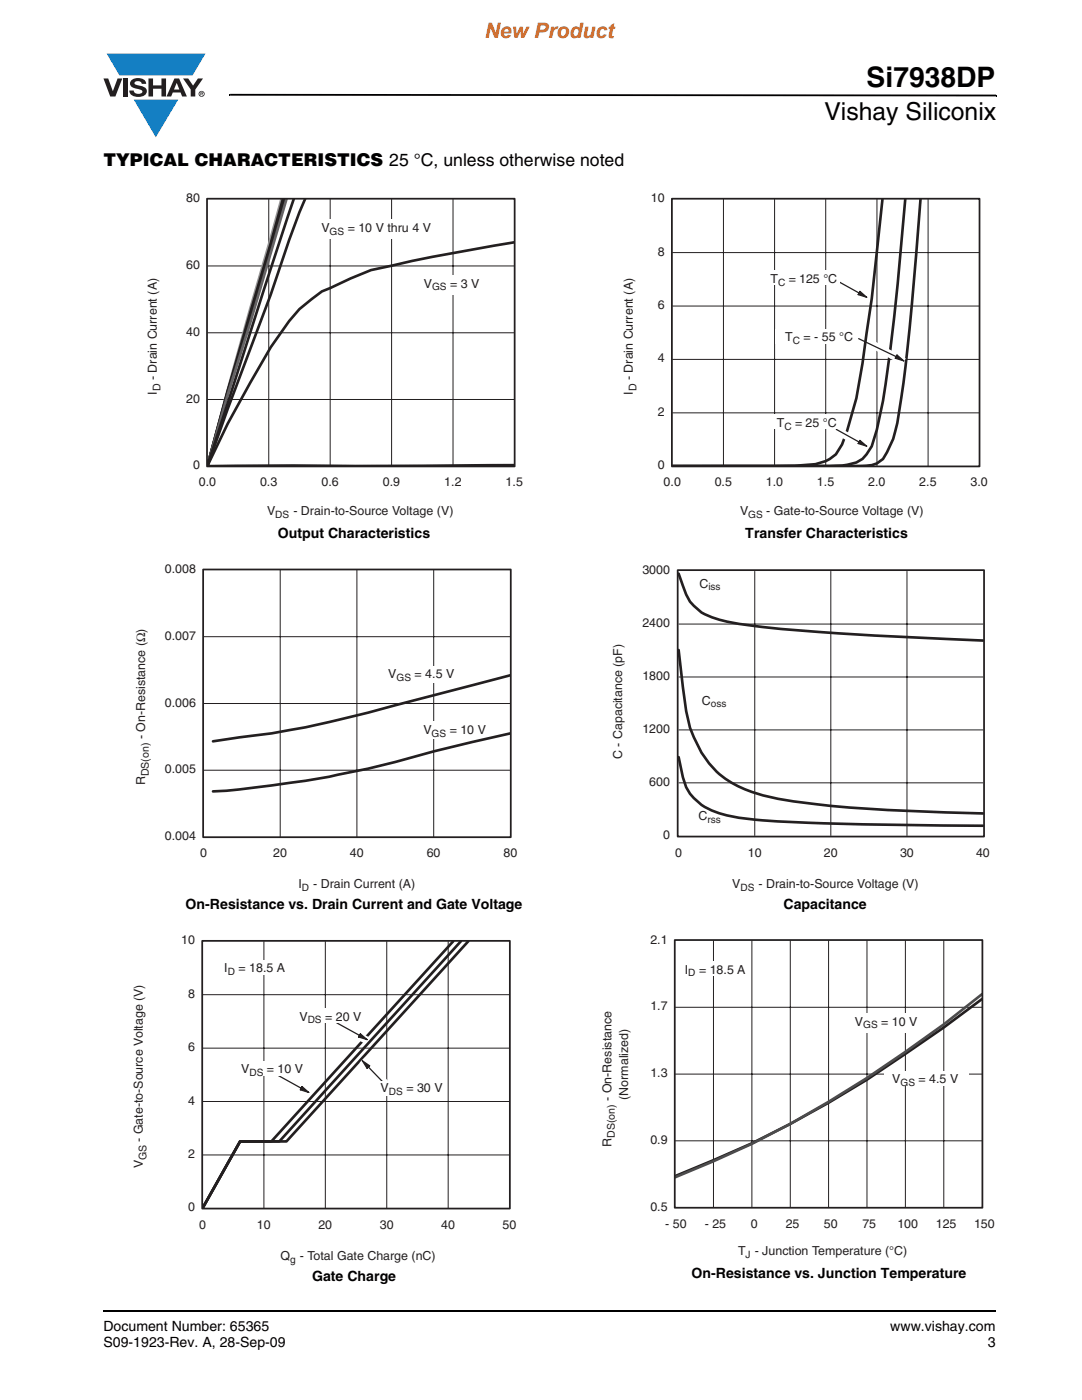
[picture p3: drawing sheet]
<svg xmlns="http://www.w3.org/2000/svg" width="216mm" height="279mm" viewBox="0 0 216 279" stroke-linecap="round" stroke-linejoin="round" font-family="sans-serif">
<path d="M20.5 261.5h.1v.4h-.1z" fill="#000"/>
<path d="M20.6 261.7h178.2" fill="none" stroke="#000" stroke-width=".36"/>
<path d="M20.6 10.7h20.4v16.7h-20.4z" fill="#fff"/>
<g fill="#147fc3">
<path d="M21.3 10.7h19.7l-2.6 4.4h-3.8h-10.8z"/>
<path d="M26.7 19.9h8.9l-4.5 7.5z"/>
</g>
<g fill="#231f20">
<path d="M20.6 15.7h1l.9 2.5 1-2.5h.9l-1.4 3.6h-1z"/>
<path d="M24.6 15.7h.9v3.6h-.9z"/>
<path d="M26.3 16a2.1 2.1 0 0 1 2.8 .3l.1 .4h-.9a.79 .79 0 0 0-.7-.5 .79 .79 0 0 0-.8 .4l.3 .3 1 .2a1.08 1.08 0 0 1 1.2 1.1 1.08 1.08 0 0 1-1.1 1.1 1.73 1.73 0 0 1-2.4-1.2h.9a.96 .96 0 0 0 .8 .6 .96 .96 0 0 0 .9-.4 1.31 1.31 0 0 0-1.2-.6 1.03 1.03 0 0 1-1.1-.6 1.03 1.03 0 0 1 .2-1.1z"/>
<path d="M29.6 15.7h.9v1.3h1.7v-1.3h.9v3.6h-.9v-1.6h-1.7v1.6h-.9z"/>
<path d="M36.5 15.7h1.1l.9 1.4 1-1.4h1l-1.5 2.2v1.4h-.9v-1.4z"/>
<path d="M35.3 16.5l.5 1.4h-1.1zM34.8 15.7l-1.6 3.6h1l.3-.8h1.5l.3 .8h1l-1.6-3.6z"/>
<path d="M39.8 18.7a.46 .46 0 0 1 .9 0 .46 .46 0 0 1-.9 0zM39.6 18.7a.6 .6 0 0 0 1.2 0 .6 .6 0 0 0-1.2 0z"/>
<path d="M40.1 18.5h.2v.2h-.2zM40 18.4v.7h.1v-.3l.4 .3-.2-.3 .2-.2-.1-.2z"/>
</g>
<path d="M45.7 18.7h.2v.4h-.2zM45.9 18.7l152.9 .2v.3l-152.9-.1zM198.8 18.9h.1v.3h-.1z" fill="#000"/>
<path d="M29.2 38.2h75.1v65.6h-75.1z" fill="#fff"/>
<path d="M53.6 39.7v53.4M65.9 39.7v53.4M78.1 39.7v53.4M90.4 39.7v53.4M41.4 53.1h61.3M41.4 79.7h61.3M41.4 66.4h61.3" fill="none" stroke="#231f20" stroke-width=".2"/>
<path d="M56.2 39.7l-10.8 38.1-4 15.2" fill="none" stroke="#929497" stroke-width=".53"/>
<path d="M56.5 39.7l-2.5 8.9-8.6 29.5-4 14.9M56.7 39.7l-6.8 23.6-4.5 14.8-4 14.9M56.9 39.7l-7 24.1-4.5 14.6-4 14.6M58.6 39.7l-17.2 53.3M60.9 39.7l-3.2 8.2-3.7 10.9-8.6 22.8-4 11.4M102.7 48.4l-2.8 .4a384.3 384.3 0 0 0-25.9 5.1l-9.8 4.3-4.5 3.5-2 2.4-3.7 5.2-4.1 7.1-4.5 8.2-4 8.4" fill="none" stroke="#231f20" stroke-width=".53"/>
<path d="M57.2 39.7l-7.3 24.7-4.5 14.3-4 14.3" fill="none" stroke="#636366" stroke-width=".53"/>
<path d="M102.7 92.8l-61.3 .2" fill="none" stroke="#231f20" stroke-width=".51"/>
<path d="M41.3 39.7h61.4v53.4h-61.4z" fill="none" stroke="#231f20" stroke-width=".35"/>
<g fill="#fff">
<path d="M61.6 43.8h25.3v3.8h-25.3z"/>
<path d="M82.6 54.9h14v3.8h-14z"/>
<path d="M26.8 112.2h76.4v66h-76.4z"/>
</g>
<path d="M55.9 113.7v53.4M71.2 113.7v53.4M86.5 113.7v53.4M40.6 127.1h61.3M40.6 153.7h61.3M40.6 140.4h61.3" fill="none" stroke="#231f20" stroke-width=".2"/>
<path d="M101.9 134.7l-28.5 7.5a197.3 197.3 0 0 1-28.2 5.3l-2.7 .4M101.9 146.3a378.1 378.1 0 0 0-23 5.8 218.7 218.7 0 0 1-36.4 5.8" fill="none" stroke="#231f20" stroke-width=".53"/>
<path d="M40.5 113.7h61.4v53.4h-61.4z" fill="none" stroke="#231f20" stroke-width=".35"/>
<g fill="#fff">
<path d="M75 132.9h15.6v3.3h-15.6z"/>
<path d="M82 143.9h7.3v3.5h-7.3z"/>
<path d="M26.4 186.4h76.6v66h-76.6z"/>
</g>
<path d="M40.4 198.5h61.3M52.7 187.8v53.4M64.9 187.8v53.4M77.2 187.8v53.4M89.4 187.8v53.4M40.4 219.8h61.3M40.4 209.2h61.3M40.4 230.5h61.3" fill="none" stroke="#231f20" stroke-width=".2"/>
<path d="M90.5 187.8l-36.3 40h-6.3l-7.5 13.3M92 187.8l-36.3 40h-7.8l-7.5 13.3M93.5 187.8l-36.3 40h-9.3l-7.5 13.3" fill="none" stroke="#231f20" stroke-width=".53"/>
<path d="M40.4 187.8h61.3v53.4h-61.3z" fill="none" stroke="#231f20" stroke-width=".35"/>
<path d="M43 191.5h15.3v3h-15.3z" fill="#fff"/>
<path d="M71.8 212l1.1-1 5.1 5.3-1.1 1.1z" fill-rule="evenodd" fill="#fff"/>
<path d="M72.3 211.7l1.5 1-.6 .5z" fill="#231f20"/>
<path d="M72.3 211.7l1.5 1-.6 .5zM73.5 212.9l3.6 3.8" fill="none" stroke="#231f20" stroke-width=".25"/>
<path d="M74.6 215.8h14.5v3h-14.5z" fill="#fff"/>
<path d="M67.2 203.4l6.4 3.6-.7 1.3-6.4-3.6z" fill-rule="evenodd" fill="#fff"/>
<path d="M71.9 206.3l1.3 1.2-1.6-.6z" fill="#231f20"/>
<path d="M67.2 204.1l4.6 2.6M71.9 206.3l1.3 1.2-1.6-.6z" fill="none" stroke="#231f20" stroke-width=".25"/>
<path d="M58 201.1h15.3v3h-15.3z" fill="#fff"/>
<path d="M55.5 214l6.5 3.5-.7 1.4-6.5-3.6z" fill-rule="evenodd" fill="#fff"/>
<path d="M60.3 216.9l1.3 1.1-1.7-.5z" fill="#231f20"/>
<path d="M55.5 214.7l4.7 2.5M60.3 216.9l1.3 1.1-1.7-.5z" fill="none" stroke="#231f20" stroke-width=".25"/>
<g fill="#fff">
<path d="M46.4 211.7h15.2v3h-15.2z"/>
<path d="M124.1 38.2h73v65.6h-73z"/>
</g>
<path d="M144.4 39.7v53.4M154.6 39.7v53.4M164.8 39.7v53.4M175 39.7v53.4M185.2 39.7v53.4M134.1 50.4h61.3M134.1 71.7h61.3M134.1 61.1h61.3M134.1 82.4h61.3" fill="none" stroke="#231f20" stroke-width=".2"/>
<path d="M176.1 39.7a478.8 478.8 0 0 1-4 32.8l-1.2 7-1.9 6.5-1 2.7a6.7 6.7 0 0 1-5.3 3.9l-4.1 .4h-24.5M180.6 39.7a547.7 547.7 0 0 1-4.4 40.3l-1.2 5.8-1.1 3.3a5.7 5.7 0 0 1-4.9 3.7l-3.4 .2h-31.5M183.7 39.7a748.4 748.4 0 0 1-3.8 39.6 29.1 29.1 0 0 1-2.9 10.9 4.5 4.5 0 0 1-4.9 2.8h-38" fill="none" stroke="#231f20" stroke-width=".53"/>
<path d="M134.1 39.7h61.4v53.4h-61.4z" fill="none" stroke="#231f20" stroke-width=".35"/>
<path d="M166.9 85l6.4 3.6-.7 1.3-6.5-3.6z" fill-rule="evenodd" fill="#fff"/>
<path d="M171.6 87.9l1.3 1.1-1.7-.5z" fill="#231f20"/>
<path d="M166.9 85.7l4.6 2.6M171.6 87.9l1.3 1.1-1.7-.5z" fill="none" stroke="#231f20" stroke-width=".25"/>
<path d="M153.3 82.7h14.1v3h-14.1z" fill="#fff"/>
<path d="M166.9 55.3l6.4 3.5-.7 1.4-6.5-3.6z" fill-rule="evenodd" fill="#fff"/>
<path d="M171.6 58.2l1.3 1.1-1.7-.5z" fill="#231f20"/>
<path d="M166.9 56l4.6 2.5M171.6 58.2l1.3 1.1-1.7-.5z" fill="none" stroke="#231f20" stroke-width=".25"/>
<g fill="#fff">
<path d="M152 53.9h15.5v3h-15.5z"/>
<path d="M154.7 65.6h16.5v3h-16.5z"/>
</g>
<path d="M174.3 68l6.4 3.5-.7 1.4-6.5-3.6z" fill-rule="evenodd" fill="#fff"/>
<path d="M179 70.9l1.3 1.1-1.7-.5z" fill="#231f20"/>
<path d="M171.3 67.6l7.6 3.6M179 70.9l1.3 1.1-1.7-.5z" fill="none" stroke="#231f20" stroke-width=".25"/>
<g fill="#fff">
<path d="M122 112.5h75.5v65.7h-75.5z"/>
<path d="M136.9 161.1h6.9v3h-6.9z"/>
</g>
<path d="M150.6 114v52.8M165.8 114v52.8M181 114v52.8M135.4 135.1h60.8M135.4 124.5h60.8M135.4 156.2h60.8M135.4 145.7h60.8" fill="none" stroke="#231f20" stroke-width=".2"/>
<path d="M135.4 114.5l.9 2.4a9 9 0 0 0 6.8 6.6 91.3 91.3 0 0 0 15.3 2.2l15.7 1.1 22.1 1M135.4 129.7l1.5 12.2a20.4 20.4 0 0 0 8.6 14 34.1 34.1 0 0 0 14 4.2 348.1 348.1 0 0 0 36.7 2.2M135.4 151.1l.9 4a9.7 9.7 0 0 0 6.7 7 55.3 55.3 0 0 0 13.5 1.9l17.1 .5 22.6 .3" fill="none" stroke="#231f20" stroke-width=".53"/>
<path d="M135.2 113.8h61.2v53.2h-61.2z" fill="none" stroke="#231f20" stroke-width=".35"/>
<g fill="#fff">
<path d="M137.1 114.8h6.7v2.9h-6.7z"/>
<path d="M137.6 138.1h7.4v3h-7.4z"/>
<path d="M119.9 186.2h78.6v65.2h-78.6z"/>
</g>
<path d="M142.4 187.7v53.3M150 187.7v53.3M157.7 187.7v53.3M165.3 187.7v53.3M173 187.7v53.3M180.7 187.7v53.3M188.3 187.7v53.3M134.7 214.4h61.3M134.7 201h61.3M134.7 227.7h61.3" fill="none" stroke="#231f20" stroke-width=".2"/>
<path d="M196 199.4l-7.7 5.7-7.7 5.2a215.8 215.8 0 0 1-45.9 24.4" fill="none" stroke="#231f20" stroke-width=".53"/>
<path d="M196 198.4a250.5 250.5 0 0 1-46 29.9l-7.7 3.5-7.6 3.2" fill="none" stroke="#4b4c4d" stroke-width=".53"/>
<path d="M134.6 187.6h61.4v53.4h-61.4z" fill="none" stroke="#231f20" stroke-width=".35"/>
<g fill="#fff">
<path d="M176.3 213.7h17v3h-17z"/>
<path d="M134.9 191.8h14.8v3h-14.8z"/>
<path d="M168.9 202.2h16.3v3.9h-16.3z"/>
</g>
<text font-size="5.6" x="172.9" y="17.4">Si7938DP</text>
<text font-size="4.9" x="164.5" y="24">Vishay Siliconix</text>
<text font-size="4.2" fill="#f06b12" x="96.7" y="7.5">New Product</text>
<text font-size="3.5" x="20.6" y="33">TYPICAL CHARACTERISTICS 25 °C, unless otherwise noted</text>
<g font-size="2.8">
<text x="55.4" y="107.3">Output Characteristics</text>
<text x="148.7" y="107.3">Transfer Characteristics</text>
<text x="37" y="181.5">On-Resistance vs. Drain Current and Gate Voltage</text>
<text x="156.3" y="181.5">Capacitance</text>
<text x="62.3" y="255.6">Gate Charge</text>
<text x="138" y="255">On-Resistance vs. Junction Temperature</text>
<text x="20.6" y="265.6">Document Number: 65365</text>
<text x="20.6" y="268.8">S09-1923-Rev. A, 28-Sep-09</text>
<text x="177.7" y="265.6">www.vishay.com</text>
<text x="197.1" y="268.8">3</text>
</g>
<g font-size="2.5" fill="#231f20">
<text x="37.1" y="40.4">80</text>
<text x="129.9" y="40.4">10</text>
<text x="64.1" y="46.3">V</text>
<text x="69.4" y="46.3">= 10 V thru 4 V</text>
<text x="37.1" y="53.7">60</text>
<text x="131.3" y="51">8</text>
<text x="84.6" y="57.4">V</text>
<text x="89.8" y="57.4">= 3 V</text>
<text x="153.8" y="56.5">T</text>
<text x="157.4" y="56.5">= 125 °C</text>
<text x="131.3" y="61.7">6</text>
<text x="37.1" y="67">40</text>
<text x="156.7" y="68.1">T</text>
<text x="160.3" y="68.1">= - 55 °C</text>
<text x="31.3" y="75.9" transform="rotate(-90 31.3 75.9)">- Drain Current (A)</text>
<text x="126.3" y="75.9" transform="rotate(-90 126.3 75.9)">- Drain Current (A)</text>
<text x="131.3" y="72.3">4</text>
<text x="31.3" y="78.8" transform="rotate(-90 31.3 78.8)">I</text>
<text x="37.1" y="80.3">20</text>
<text x="126.3" y="78.8" transform="rotate(-90 126.3 78.8)">I</text>
<text x="131.3" y="83">2</text>
<text x="155" y="85.3">T</text>
<text x="158.6" y="85.3">= 25 °C</text>
<text x="38.5" y="93.7">0</text>
<text x="131.3" y="93.7">0</text>
<text x="39.7" y="97.1">0.0</text>
<text x="51.9" y="97.1">0.3</text>
<text x="64.1" y="97.1">0.6</text>
<text x="76.4" y="97.1">0.9</text>
<text x="88.7" y="97.1">1.2</text>
<text x="100.9" y="97.1">1.5</text>
<text x="132.4" y="97.1">0.0</text>
<text x="142.6" y="97.1">0.5</text>
<text x="152.8" y="97.1">1.0</text>
<text x="163" y="97.1">1.5</text>
<text x="173.2" y="97.1">2.0</text>
<text x="183.4" y="97.1">2.5</text>
<text x="193.6" y="97.1">3.0</text>
<text x="53.3" y="102.9">V</text>
<text x="58.5" y="102.9">- Drain-to-Source Voltage (V)</text>
<text x="147.7" y="102.9">V</text>
<text x="152.9" y="102.9">- Gate-to-Source Voltage (V)</text>
<text x="32.9" y="114.4">0.008</text>
<text x="128.2" y="114.6">3000</text>
<text x="139.6" y="117.3">C</text>
<text x="128.2" y="125.2">2400</text>
<text x="32.9" y="127.7">0.007</text>
<text x="77.5" y="135.4">V</text>
<text x="82.7" y="135.4">= 4.5 V</text>
<text x="128.2" y="135.7">1800</text>
<text x="32.9" y="141">0.006</text>
<text x="140.1" y="140.7">C</text>
<text x="29" y="147.6" transform="rotate(-90 29 147.6)">- On-Resistance (Ω)</text>
<text x="84.5" y="146.5">V</text>
<text x="89.7" y="146.5">= 10 V</text>
<text x="128.2" y="146.3">1200</text>
<text x="32.9" y="154.3">0.005</text>
<text x="124.1" y="151.5" transform="rotate(-90 124.1 151.5)">C - Capacitance (pF)</text>
<text x="29" y="156.8" transform="rotate(-90 29 156.8)">R</text>
<text x="129.6" y="156.9">600</text>
<text x="32.9" y="167.7">0.004</text>
<text x="132.3" y="167.4">0</text>
<text x="139.4" y="163.7">C</text>
<text x="39.9" y="171.1">0</text>
<text x="54.5" y="171.1">20</text>
<text x="69.8" y="171.1">40</text>
<text x="85.2" y="171.1">60</text>
<text x="100.5" y="171.1">80</text>
<text x="134.7" y="171.1">0</text>
<text x="149.2" y="171.1">10</text>
<text x="164.4" y="171.1">20</text>
<text x="179.6" y="171.1">30</text>
<text x="194.8" y="171.1">40</text>
<text x="59.5" y="177.2">I</text>
<text x="62.5" y="177.2">- Drain Current (A)</text>
<text x="146.1" y="177.2">V</text>
<text x="151.4" y="177.2">- Drain-to-Source Voltage (V)</text>
<text x="36.2" y="188.5">10</text>
<text x="129.8" y="188.3">2.1</text>
<text x="44.7" y="194">I</text>
<text x="47.6" y="194">= 18.5 A</text>
<text x="136.6" y="194.3">I</text>
<text x="139.5" y="194.3">= 1</text>
<text x="143" y="194.3">8.5 A</text>
<text x="37.6" y="199.1">8</text>
<text x="59.7" y="203.7">V</text>
<text x="64.9" y="203.7">= 20 V</text>
<text x="129.8" y="201.6">1.7</text>
<text x="37.6" y="209.8">6</text>
<text x="170.6" y="204.7">V</text>
<text x="175.8" y="204.7">= 10</text>
<text x="181.4" y="204.7">V</text>
<text x="48.1" y="214.2">V</text>
<text x="53.3" y="214.2">= 10 V</text>
<text x="129.8" y="215">1.3</text>
<text x="37.6" y="220.5">4</text>
<text x="75.9" y="217.9">V</text>
<text x="81.1" y="217.9">= 30 V</text>
<text x="122" y="219.7" transform="rotate(-90 122 219.7)">- On-Resistance</text>
<text x="125.3" y="219.5" transform="rotate(-90 125.3 219.5)">(Normalized)</text>
<text x="178" y="216.2">V</text>
<text x="183.3" y="216.2">= 4.5</text>
<text x="189.6" y="216.2">V</text>
<text x="28.5" y="227.9" transform="rotate(-90 28.5 227.9)">- Gate-to-Source Voltage (V)</text>
<text x="28.5" y="233.2" transform="rotate(-90 28.5 233.2)">V</text>
<text x="37.6" y="231.1">2</text>
<text x="122" y="228.9" transform="rotate(-90 122 228.9)">R</text>
<text x="129.8" y="228.3">0.9</text>
<text x="37.6" y="241.8">0</text>
<text x="39.7" y="245.2">0</text>
<text x="51.3" y="245.2">10</text>
<text x="63.5" y="245.2">20</text>
<text x="75.8" y="245.2">30</text>
<text x="88" y="245.2">40</text>
<text x="100.3" y="245.2">50</text>
<text x="129.8" y="241.6">0.5</text>
<text x="132.8" y="245">- 50</text>
<text x="140.6" y="245">- 25</text>
<text x="149.8" y="245">0</text>
<text x="156.8" y="245">25</text>
<text x="164.4" y="245">50</text>
<text x="172.1" y="245">75</text>
<text x="179.1" y="245">100</text>
<text x="186.7" y="245">125</text>
<text x="194.4" y="245">150</text>
<text x="56" y="251.5">Q</text>
<text x="59.8" y="251.5">- Total Gate Charge (nC)</text>
<text x="147.3" y="250.5">T</text>
<text x="150.6" y="250.5">- Junction Temperature (°C)</text>
</g>
<g font-size="2.1" fill="#231f20">
<text x="32" y="78.1" transform="rotate(-90 32 78.1)">D</text>
<text x="127" y="78.1" transform="rotate(-90 127 78.1)">D</text>
<text x="29.7" y="155" transform="rotate(-90 29.7 155)">DS(on)</text>
<text x="122.7" y="227.1" transform="rotate(-90 122.7 227.1)">DS(on)</text>
<text x="29.2" y="231.5" transform="rotate(-90 29.2 231.5)">GS</text>
</g>
<g font-size="2" fill="#231f20">
<text x="65.8" y="46.9">GS</text>
<text x="86.2" y="57.9">GS</text>
<text x="155.3" y="57">C</text>
<text x="158.2" y="68.7">C</text>
<text x="156.5" y="85.8">C</text>
<text x="54.9" y="103.4">DS</text>
<text x="149.3" y="103.4">GS</text>
<text x="141.3" y="117.8">iss</text>
<text x="79.1" y="135.9">GS</text>
<text x="141.8" y="141.2">oss</text>
<text x="86.1" y="147">GS</text>
<text x="141.2" y="164.2">rss</text>
<text x="60.2" y="177.8">D</text>
<text x="147.8" y="177.8">DS</text>
<text x="45.4" y="194.6">D</text>
<text x="137.3" y="194.8">D</text>
<text x="61.4" y="204.2">DS</text>
<text x="172.2" y="205.2">GS</text>
<text x="49.8" y="214.7">DS</text>
<text x="77.6" y="218.5">DS</text>
<text x="179.7" y="216.7">GS</text>
<text x="57.9" y="252">g</text>
<text x="148.8" y="251">J</text>
</g>
</svg>
